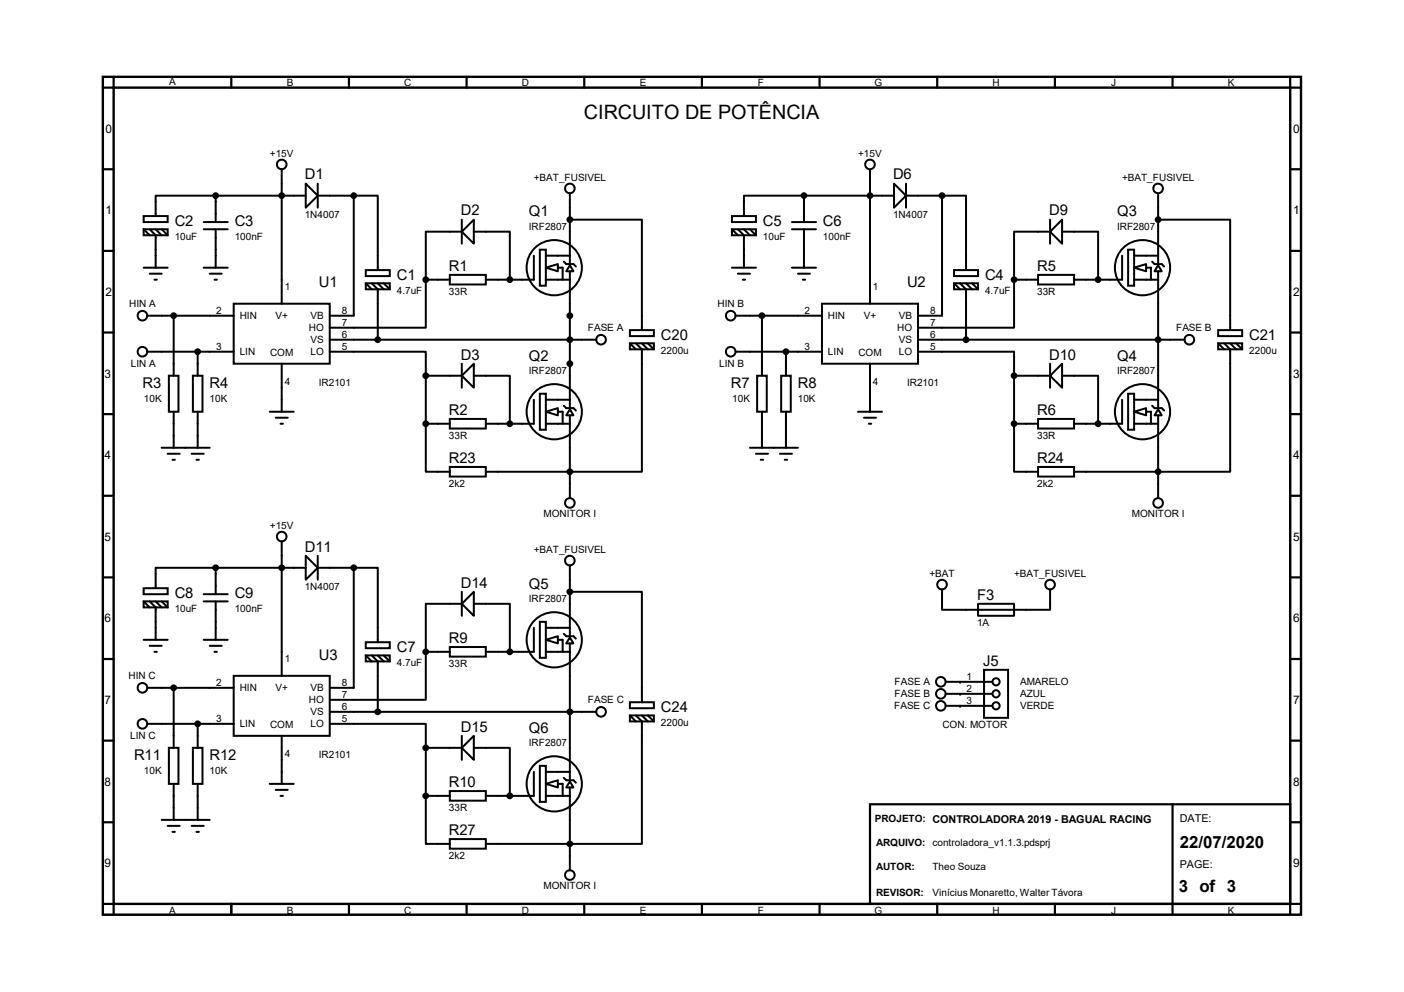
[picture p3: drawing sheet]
<svg xmlns="http://www.w3.org/2000/svg" width="297mm" height="210mm" viewBox="0 0 297 210" stroke-linecap="round" stroke-linejoin="round" font-family="sans-serif">
<path d="M21.8 16.3h253.4v177.2h-253.4zM24 18.5h249v172.8h-249z" fill="none" stroke="#000" stroke-width=".51"/>
<g fill="none" stroke="#000" stroke-width=".47">
<path d="M24 16.3v2.2h-2.2M48.9 16.3v2.2M73.8 16.3v2.2M98.7 16.3v2.2M123.6 16.3v2.2M148.5 16.3v2.2M173.4 16.3v2.2M198.3 16.3v2.2M223.2 16.3v2.2M248.1 16.3v2.2M273 16.3v2.2h2.2M21.8 35.8h2.2"/>
<path d="M273 35.8h2.2M21.8 53.1h2.2M273 53.1h2.2M21.8 70.4h2.2M273 70.4h2.2M21.8 87.6h2.2M273 87.6h2.2M21.8 104.9h2.2M273 104.9h2.2M21.8 122.2h2.2M21.8 139.4h2.2M273 122.2h2.2"/>
<path d="M273 139.4h2.2M21.8 156.7h2.2M273 156.7h2.2M21.8 174h2.2M184.1 170.2h88.9v21.1h-88.9zM248.1 170.2v23.3M273 174h2.2M21.8 191.3h2.2v2.2M48.9 191.3v2.2M73.8 191.3v2.2M98.7 191.3v2.2M123.6 191.3v2.2"/>
<path d="M148.5 191.3v2.2M173.4 191.3v2.2M198.3 191.3v2.2M223.2 191.3v2.2M275.2 191.3h-2.2v2.2"/>
</g>
<g fill="none" stroke="#000" stroke-width=".42">
<path d="M59.6 35.8v28.5M64.7 38.9l2.5 2.5-2.5 2.5zM67.2 38.9v5M184.1 35.8v28.5M189.1 38.9l2.6 2.5-2.6 2.5zM191.7 38.9v5M30.4 45.7h5.1v1.3h-5.1zM30.4 48.5h5.1v1.3h-5.1zM30.4 56.6h5.1M30.4 48.5l1.3 1.3M31.7 48.5l1.2 1.3v6.8M31.7 57.9h2.5"/>
<path d="M32.7 59.2h.5M32.9 48.5l1.3 1.3M34.2 48.5l1.3 1.3M43.1 56.6h5.1M43.1 48.5h5.1M43.1 47h5.1M44.4 57.9h2.5M45.4 59.2h.5M45.6 41.4h-12.7v4.3M45.6 41.4h19.1M45.6 41.4v5.6M45.6 48.5v8.1"/>
<path d="M67.2 41.4h7.6M74.8 41.4h5.1v15.7M74.8 41.4v25.4h-5M77.4 57.1h5.1v1.3h-5.1zM77.4 59.9h5.1v1.3h-5.1zM77.4 59.9l1.3 1.3M78.7 59.9l1.2 1.3v10.7M79.9 59.9l1.3 1.3M81.2 59.9l1.3 1.3M90.1 59.2v10.1h-20.3M90.1 59.2h5.1M95.2 58.2h7.6v2h-7.6z"/>
<path d="M97.7 49l2.5-2.5v5.1zM97.7 49h-7.6v10.2M97.7 46.5v5.1M100.2 49h7.7v10.2M112.9 54.1v5.1h-10.1M114.2 52.8h1.3v7.7h-1.3zM115.5 56.6l2.5-.7v1.5zM115.5 59.2h5.1M115.5 54.1h5.1M118 56.6h1v2.6M119.3 55.4l.5 .5h1.5l.5 .5M120.6 56.1l.7 1.3h-1.5z"/>
<path d="M120.6 46.5h15.2v23.3M120.6 40.9v10.7M120.6 51.8v4.1M120.6 57.4v24.6M154.9 45.7h5v1.3h-5zM154.9 48.5h5v1.3h-5zM154.9 56.6h5M154.9 48.5l1.2 1.3M156.1 48.5l1.3 1.3v6.8M156.1 57.9h2.6M157.1 59.2h.5M157.4 48.5l1.3 1.3"/>
<path d="M158.7 48.5l1.2 1.3M167.6 56.6h5M167.6 48.5h5M167.6 47h5M168.8 57.9h2.6M169.8 59.2h.5M170.1 41.4h-12.7v4.3M170.1 41.4h19M170.1 41.4v5.6M170.1 48.5v8.1M191.7 41.4h7.6M199.3 41.4h5.1v15.7"/>
<path d="M199.3 41.4v25.4h-5.1M201.8 57.1h5.1v1.3h-5.1zM201.8 59.9h5.1v1.3h-5.1zM201.8 59.9l1.3 1.3M203.1 59.9l1.3 1.3v10.7M204.4 59.9l1.3 1.3M205.7 59.9l1.2 1.3M214.5 59.2v10.1h-20.3M214.5 59.2h5.1M219.6 58.2h7.6v2h-7.6zM222.2 49l2.5-2.5v5.1zM222.2 49h-7.7v10.2"/>
<path d="M222.2 46.5v5.1M224.7 49h7.6v10.2M237.4 54.1v5.1h-10.2M238.7 52.8h1.2v7.7h-1.2zM239.9 56.6l2.6-.7v1.5zM239.9 59.2h5.1M239.9 54.1h5.1M242.5 56.6h1v2.6M243.8 55.4l.5 .5h1.5l.5 .5M245 56.1l.8 1.3h-1.5zM245 46.5h15.3v23.3M245 40.9v10.7"/>
<path d="M245 51.8v4.1M245 57.4v24.6M31.2 66.8h18.2M31.2 74.4h18.2M35.7 79.5h2.1v7.6h-2.1zM36.7 66.8v12.7M40.8 79.5h2v7.6h-2zM41.8 74.4v5.1M49.4 64.3h20.4v12.7h-20.4zM59.6 77v10.1M69.8 74.4h20.3v5.1M69.8 71.9h56.3"/>
<path d="M90.1 79.5h7.6M90.1 79.5v10.2M97.7 79.5l2.5-2.5v5zM97.7 77v5M100.2 79.5h7.7v10.2M133.3 69.8h5v1.3h-5zM133.3 72.6h5v1.3h-5zM133.3 72.6l1.2 1.3M134.5 72.6l1.3 1.3v25.9h-33M135.8 72.6l1.3 1.3M137.1 72.6l1.2 1.3M155.6 66.8h18.3"/>
<path d="M155.6 74.4h18.3M160.2 79.5h2v7.6h-2zM161.2 66.8v12.7M165.3 79.5h2v7.6h-2zM166.3 74.4v5.1M173.9 64.3h20.3v12.7h-20.3zM184.1 77v10.1M194.2 74.4h20.3v5.1M194.2 71.9h56.4M214.5 79.5h7.7M214.5 79.5v10.2M222.2 79.5l2.5-2.5v5z"/>
<path d="M222.2 77v5M224.7 79.5h7.6v10.2M257.7 69.8h5.1v1.3h-5.1zM257.7 72.6h5.1v1.3h-5.1zM257.7 72.6l1.3 1.3M259 72.6l1.3 1.3v25.9h-33.1M260.3 72.6l1.2 1.3M261.5 72.6l1.3 1.3M34.2 94.7h10.2M35.5 96h2.5M36.5 97.3h.5M36.7 87.1v7.6"/>
<path d="M40.6 96h2.5M41.6 97.3h.5M41.8 87.1v7.6M57.1 87.1h5M58.3 88.4h2.6M59.3 89.7h.6M90.1 89.7v10.1h5.1M90.1 89.7h5.1M95.2 88.6h7.6v2.1h-7.6zM95.2 98.8h7.6v2h-7.6zM112.9 84.6v5.1h-10.1M114.2 83.3h1.3v7.6h-1.3z"/>
<path d="M115.5 87.1l2.5-.7v1.5zM115.5 89.7h5.1M115.5 84.6h5.1M118 87.1h1v2.6M119.3 85.9l.5 .5h1.5l.5 .5M120.6 86.6l.7 1.3h-1.5zM120.6 82.3v4.1M120.6 87.9v17.5M158.7 94.7h10.1M159.9 96h2.6M160.9 97.3h.6M161.2 87.1v7.6"/>
<path d="M165 96h2.6M166 97.3h.5M166.3 87.1v7.6M181.5 87.1h5.1M182.8 88.4h2.5M183.8 89.7h.5M214.5 89.7v10.1h5.1M214.5 89.7h5.1M219.6 88.6h7.6v2.1h-7.6zM219.6 98.8h7.6v2h-7.6zM237.4 84.6v5.1h-10.2M238.7 83.3h1.2v7.6h-1.2z"/>
<path d="M239.9 87.1l2.6-.7v1.5zM239.9 89.7h5.1M239.9 84.6h5.1M242.5 87.1h1v2.6M243.8 85.9l.5 .5h1.5l.5 .5M245 86.6l.8 1.3h-1.5zM245 82.3v4.1M245 87.9v17.5M59.6 114.6v28.4M64.7 117.6l2.5 2.5-2.5 2.6zM67.2 117.6v5.1M120.6 119.6v10.7"/>
<path d="M30.4 124.5h5.1v1.2h-5.1zM30.4 127.3h5.1v1.2h-5.1zM30.4 135.4h5.1M30.4 127.3l1.3 1.2M31.7 127.3l1.2 1.2v6.9M31.7 136.7h2.5M32.7 137.9h.5M32.9 127.3l1.3 1.2M34.2 127.3l1.3 1.2M43.1 135.4h5.1M43.1 127.3h5.1M43.1 125.7h5.1"/>
<path d="M44.4 136.7h2.5M45.4 137.9h.5M45.6 120.1h-12.7v4.4M45.6 120.1v5.6M45.6 127.3v8.1M45.6 120.1h19.1M67.2 120.1h7.6M74.8 120.1h5.1v15.8M74.8 120.1v25.4h-5M77.4 135.9h5.1v1.3h-5.1zM77.4 138.7h5.1v1.3h-5.1zM77.4 138.7l1.3 1.3"/>
<path d="M78.7 138.7l1.2 1.3v10.6M79.9 138.7l1.3 1.3M81.2 138.7l1.3 1.3M90.1 137.9v10.2h-20.3M90.1 137.9h5.1M95.2 136.9h7.6v2h-7.6zM97.7 127.8l2.5-2.6v5.1zM97.7 127.8h-7.6v10.1M97.7 125.2v5.1M100.2 127.8h7.7v10.1M112.9 132.8v5.1h-10.1M114.2 131.6h1.3v7.6h-1.3z"/>
<path d="M115.5 135.4l2.5-.8v1.5zM115.5 137.9h5.1M115.5 132.8h5.1M118 135.4h1v2.5M119.3 134.1l.5 .5h1.5l.5 .5M120.6 134.9l.7 1.2h-1.5zM120.6 125.2h15.2v23.4M120.6 130.6v4M120.6 136.1v24.7M199.3 124.7v4.3h22.9v-4.3M206.9 127.8h7.6v2.5h-7.6zM31.2 153.2h18.2"/>
<path d="M31.2 145.5h18.2M35.7 158.2h2.1v7.7h-2.1zM36.7 145.5v12.7M40.8 158.2h2v7.7h-2zM41.8 153.2v5M49.4 143h20.4v12.7h-20.4zM59.6 155.7v10.2M69.8 153.2h20.3v5M69.8 150.6h56.3M90.1 158.2h7.6M90.1 158.2v10.2M97.7 158.2l2.5-2.5v5.1z"/>
<path d="M97.7 155.7v5.1M100.2 158.2h7.7v10.2M133.3 148.6h5v1.3h-5zM133.3 151.4h5v1.3h-5zM133.3 151.4l1.2 1.3M134.5 151.4l1.3 1.3v25.9h-33M135.8 151.4l1.3 1.3M137.1 151.4l1.2 1.3M200.1 144.3h9.9M200.1 146.8h9.9M200.1 149.4h9.9M208.2 141.7h5.1v10.2h-5.1z"/>
<path d="M34.2 173.5h10.2M35.5 174.8h2.5M36.5 176h.5M36.7 165.9v7.6M40.6 174.8h2.5M41.6 176h.5M41.8 165.9v7.6M57.1 165.9h5M58.3 167.1h2.6M59.3 168.4h.6M90.1 168.4v10.2h5.1M90.1 168.4h5.1"/>
<path d="M95.2 167.4h7.6v2h-7.6zM95.2 177.5h7.6v2.1h-7.6zM112.9 163.3v5.1h-10.1M114.2 162.1h1.3v7.6h-1.3zM115.5 165.9l2.5-.8v1.5zM115.5 168.4h5.1M115.5 163.3h5.1M118 165.9h1v2.5M119.3 164.6l.5 .5h1.5l.5 .5M120.6 165.4l.7 1.2h-1.5zM120.6 161v4.1M120.6 166.6v17.5"/>
<circle cx="59.6" cy="34.8" r="1.02"/>
<circle cx="120.6" cy="39.9" r="1.02"/>
<circle cx="184.1" cy="34.8" r="1.02"/>
<circle cx="245" cy="39.9" r="1.02"/>
<circle cx="45.6" cy="41.4" r=".51"/>
<circle cx="59.6" cy="41.4" r=".51"/>
<circle cx="74.8" cy="41.4" r=".51"/>
<circle cx="90.1" cy="59.2" r=".51"/>
<circle cx="107.9" cy="59.2" r=".51"/>
<circle cx="117.3" cy="56.6" r="5.8"/>
<circle cx="120.6" cy="46.5" r=".51"/>
<circle cx="170.1" cy="41.4" r=".51"/>
<circle cx="184.1" cy="41.4" r=".51"/>
<circle cx="199.3" cy="41.4" r=".51"/>
<circle cx="214.5" cy="59.2" r=".51"/>
<circle cx="232.3" cy="59.2" r=".51"/>
<circle cx="241.7" cy="56.6" r="5.8"/>
<circle cx="245" cy="46.5" r=".51"/>
<circle cx="30.1" cy="74.4" r="1.02"/>
<circle cx="30.1" cy="66.8" r="1.02"/>
<circle cx="36.7" cy="66.8" r=".51"/>
<circle cx="41.8" cy="74.4" r=".51"/>
<circle cx="79.9" cy="71.9" r=".51"/>
<circle cx="90.1" cy="79.5" r=".51"/>
<circle cx="120.6" cy="71.9" r=".51"/>
<circle cx="120.6" cy="77" r=".51"/>
<circle cx="120.6" cy="66.8" r=".51"/>
<circle cx="127.2" cy="71.9" r="1.02"/>
<circle cx="154.6" cy="66.8" r="1.02"/>
<circle cx="154.6" cy="74.4" r="1.02"/>
<circle cx="161.2" cy="66.8" r=".51"/>
<circle cx="166.3" cy="74.4" r=".51"/>
<circle cx="204.4" cy="71.9" r=".51"/>
<circle cx="214.5" cy="79.5" r=".51"/>
<circle cx="245" cy="71.9" r=".51"/>
<circle cx="251.6" cy="71.9" r="1.02"/>
<circle cx="90.1" cy="89.7" r=".51"/>
<circle cx="107.9" cy="89.7" r=".51"/>
<circle cx="117.3" cy="87.1" r="5.8"/>
<circle cx="120.6" cy="99.8" r=".51"/>
<circle cx="214.5" cy="89.7" r=".51"/>
<circle cx="232.3" cy="89.7" r=".51"/>
<circle cx="241.7" cy="87.1" r="5.8"/>
<circle cx="245" cy="99.8" r=".51"/>
<circle cx="59.6" cy="113.5" r="1.02"/>
<circle cx="120.6" cy="106.4" r="1.02"/>
<circle cx="120.6" cy="118.6" r="1.02"/>
<circle cx="245" cy="106.4" r="1.02"/>
<circle cx="45.6" cy="120.1" r=".51"/>
<circle cx="59.6" cy="120.1" r=".51"/>
<circle cx="74.8" cy="120.1" r=".51"/>
<circle cx="90.1" cy="137.9" r=".51"/>
<circle cx="107.9" cy="137.9" r=".51"/>
<circle cx="117.3" cy="135.4" r="5.8"/>
<circle cx="120.6" cy="125.2" r=".51"/>
<circle cx="199.3" cy="123.7" r="1.02"/>
<circle cx="222.2" cy="123.7" r="1.02"/>
<circle cx="30.1" cy="153.2" r="1.02"/>
<circle cx="30.1" cy="145.5" r="1.02"/>
<circle cx="36.7" cy="145.5" r=".51"/>
<circle cx="41.8" cy="153.2" r=".51"/>
<circle cx="79.9" cy="150.6" r=".51"/>
<circle cx="90.1" cy="158.2" r=".51"/>
<circle cx="120.6" cy="150.6" r=".51"/>
<circle cx="127.2" cy="150.6" r="1.02"/>
<circle cx="199" cy="144.3" r="1.02"/>
<circle cx="199" cy="146.8" r="1.02"/>
<circle cx="199" cy="149.4" r="1.02"/>
<circle cx="210.7" cy="146.8" r=".76"/>
<circle cx="210.7" cy="144.3" r=".76"/>
<circle cx="210.7" cy="149.3" r=".76"/>
<circle cx="90.1" cy="168.4" r=".51"/>
<circle cx="107.9" cy="168.4" r=".51"/>
<circle cx="117.3" cy="165.9" r="5.8"/>
<circle cx="120.6" cy="178.6" r=".51"/>
<circle cx="120.6" cy="185.2" r="1.02"/>
</g>
<g fill="#000">
<circle cx="45.6" cy="41.4" r=".51"/>
<circle cx="59.6" cy="41.4" r=".51"/>
<circle cx="74.8" cy="41.4" r=".51"/>
<circle cx="90.1" cy="59.2" r=".51"/>
<circle cx="107.9" cy="59.2" r=".51"/>
<circle cx="107.9" cy="59.2" r=".21"/>
<circle cx="120.6" cy="46.5" r=".51"/>
<circle cx="170.1" cy="41.4" r=".51"/>
<circle cx="184.1" cy="41.4" r=".51"/>
<circle cx="199.3" cy="41.4" r=".51"/>
<circle cx="214.5" cy="59.2" r=".51"/>
<circle cx="232.3" cy="59.2" r=".51"/>
<circle cx="232.3" cy="59.2" r=".21"/>
<circle cx="245" cy="46.5" r=".51"/>
<circle cx="36.7" cy="66.8" r=".51"/>
<circle cx="41.8" cy="74.4" r=".51"/>
<circle cx="79.9" cy="71.9" r=".51"/>
<circle cx="90.1" cy="79.5" r=".51"/>
<circle cx="120.6" cy="71.9" r=".51"/>
<circle cx="120.6" cy="77" r=".51"/>
<circle cx="120.6" cy="66.8" r=".51"/>
<circle cx="161.2" cy="66.8" r=".51"/>
<circle cx="166.3" cy="74.4" r=".51"/>
<circle cx="204.4" cy="71.9" r=".51"/>
<circle cx="214.5" cy="79.5" r=".51"/>
<circle cx="245" cy="71.9" r=".51"/>
<circle cx="90.1" cy="89.7" r=".51"/>
<circle cx="107.9" cy="89.7" r=".51"/>
<circle cx="107.9" cy="89.7" r=".21"/>
<circle cx="120.6" cy="99.8" r=".51"/>
<circle cx="214.5" cy="89.7" r=".51"/>
<circle cx="232.3" cy="89.7" r=".51"/>
<circle cx="232.3" cy="89.7" r=".21"/>
<circle cx="245" cy="99.8" r=".51"/>
<circle cx="45.6" cy="120.1" r=".51"/>
<circle cx="59.6" cy="120.1" r=".51"/>
<circle cx="74.8" cy="120.1" r=".51"/>
<circle cx="90.1" cy="137.9" r=".51"/>
<circle cx="107.9" cy="137.9" r=".51"/>
<circle cx="107.9" cy="137.9" r=".21"/>
<circle cx="120.6" cy="125.2" r=".51"/>
<circle cx="36.7" cy="145.5" r=".51"/>
<circle cx="41.8" cy="153.2" r=".51"/>
<circle cx="79.9" cy="150.6" r=".51"/>
<circle cx="90.1" cy="158.2" r=".51"/>
<circle cx="120.6" cy="150.6" r=".51"/>
<circle cx="203.1" cy="144.3" r=".21"/>
<circle cx="203.1" cy="146.8" r=".21"/>
<circle cx="203.1" cy="149.4" r=".21"/>
<circle cx="90.1" cy="168.4" r=".51"/>
<circle cx="107.9" cy="168.4" r=".51"/>
<circle cx="107.9" cy="168.4" r=".21"/>
<circle cx="120.6" cy="178.6" r=".51"/>
</g>
<text font-size="4.2" x="123.5" y="25.1">CIRCUITO DE POTÊNCIA</text>
<g font-size="3.6">
<text x="249.6" y="179.4">22/07/2020</text>
<text x="249.4" y="188.8">3 of 3</text>
</g>
<g font-size="3.1">
<text x="64.5" y="38">D1</text>
<text x="188.9" y="38">D6</text>
<text x="37" y="47.8">C2</text>
<text x="49.7" y="47.8">C3</text>
<text x="97.5" y="45.6">D2</text>
<text x="111.9" y="45.8">Q1</text>
<text x="161.4" y="47.8">C5</text>
<text x="174.1" y="47.8">C6</text>
<text x="222" y="45.6">D9</text>
<text x="236.3" y="45.8">Q3</text>
<text x="83.9" y="59.3">C1</text>
<text x="95" y="57.3">R1</text>
<text x="208.4" y="59.3">C4</text>
<text x="219.4" y="57.3">R5</text>
<text x="67.4" y="60.8">U1</text>
<text x="191.9" y="60.8">U2</text>
<text x="139.8" y="72">C20</text>
<text x="264.3" y="72">C21</text>
<text x="97.5" y="76.1">D3</text>
<text x="111.9" y="76.3">Q2</text>
<text x="222" y="76.1">D10</text>
<text x="236.3" y="76.3">Q4</text>
<text x="30.1" y="82.1">R3</text>
<text x="44.3" y="82.1">R4</text>
<text x="154.6" y="82.1">R7</text>
<text x="168.8" y="82.1">R8</text>
<text x="95" y="87.8">R2</text>
<text x="219.4" y="87.8">R6</text>
<text x="95" y="97.9">R23</text>
<text x="219.4" y="97.9">R24</text>
<text x="64.5" y="116.7">D11</text>
<text x="97.5" y="124.3">D14</text>
<text x="111.9" y="124.5">Q5</text>
<text x="37" y="126.6">C8</text>
<text x="49.7" y="126.6">C9</text>
<text x="206.7" y="126.9">F3</text>
<text x="95" y="136">R9</text>
<text x="67.4" y="139.6">U3</text>
<text x="83.9" y="138">C7</text>
<text x="208" y="140.8">J5</text>
<text x="97.5" y="154.8">D15</text>
<text x="111.9" y="155">Q6</text>
<text x="139.8" y="150.7">C24</text>
<text x="28.4" y="160.9">R11</text>
<text x="44.3" y="160.9">R12</text>
<text x="95" y="166.5">R10</text>
<text x="95" y="176.7">R27</text>
</g>
<g font-size="2.5">
<text x="22.3" y="28.1">0</text>
<text x="273.6" y="28.1">0</text>
<text x="22.3" y="45.3">1</text>
<text x="273.6" y="45.3">1</text>
<text x="22.3" y="62.6">2</text>
<text x="273.6" y="62.6">2</text>
<text x="22.1" y="79.9">3</text>
<text x="273.6" y="79.9">3</text>
<text x="22.1" y="97.2">4</text>
<text x="273.6" y="97.2">4</text>
<text x="22.1" y="114.4">5</text>
<text x="273.6" y="114.4">5</text>
<text x="22.1" y="131.7">6</text>
<text x="273.6" y="131.7">6</text>
<text x="22.1" y="149">7</text>
<text x="273.6" y="149">7</text>
<text x="22.1" y="166.2">8</text>
<text x="273.6" y="166.2">8</text>
<text x="22.1" y="183.5">9</text>
<text x="273.6" y="183.5">9</text>
</g>
<g font-size="2.3">
<text x="249.6" y="174">DATE:</text>
<text x="249.6" y="183.6">PAGE:</text>
</g>
<g font-size="2.1">
<text x="35.8" y="18">A</text>
<text x="60.7" y="18.3">B</text>
<text x="85.5" y="18.3">C</text>
<text x="110.4" y="18.3">D</text>
<text x="135.3" y="18.3">E</text>
<text x="160.3" y="18.3">F</text>
<text x="185" y="18.3">G</text>
<text x="210" y="18.3">H</text>
<text x="235.1" y="18.3">J</text>
<text x="259.8" y="18.3">K</text>
<text x="57.1" y="33.3">+15V</text>
<text x="181.6" y="33.3">+15V</text>
<text x="112.9" y="38.4">+BAT_FUSIVEL</text>
<text x="237.4" y="38.4">+BAT_FUSIVEL</text>
<text x="64.5" y="46.1">1N4007</text>
<text x="188.9" y="46.1">1N4007</text>
<text x="37" y="50.8">10uF</text>
<text x="49.7" y="50.8">100nF</text>
<text x="111.9" y="48.7">IRF2807</text>
<text x="161.4" y="50.8">10uF</text>
<text x="174.1" y="50.8">100nF</text>
<text x="236.3" y="48.7">IRF2807</text>
<text x="27.3" y="65">HIN A</text>
<text x="60.2" y="61.3">1</text>
<text x="83.9" y="62.2">4.7uF</text>
<text x="95" y="62.4">33R</text>
<text x="151.8" y="65">HIN B</text>
<text x="184.7" y="61.3">1</text>
<text x="208.4" y="62.2">4.7uF</text>
<text x="219.4" y="62.4">33R</text>
<text x="45.7" y="66.4">2</text>
<text x="50.7" y="67.6">HIN</text>
<text x="58.3" y="67.5">V+</text>
<text x="65.4" y="70.1">HO</text>
<text x="65.7" y="67.6">VB</text>
<text x="72.3" y="66.4">8</text>
<text x="72.3" y="71.5">6</text>
<text x="72.3" y="69">7</text>
<text x="124.4" y="70.1">FASE A</text>
<text x="170.2" y="66.4">2</text>
<text x="175.2" y="67.6">HIN</text>
<text x="182.7" y="67.5">V+</text>
<text x="189.8" y="70.1">HO</text>
<text x="190.2" y="67.6">VB</text>
<text x="196.8" y="69">7</text>
<text x="196.8" y="66.4">8</text>
<text x="196.8" y="71.5">6</text>
<text x="248.8" y="70.1">FASE B</text>
<text x="27.7" y="77.7">LIN A</text>
<text x="45.7" y="74">3</text>
<text x="50.7" y="75.2">LIN</text>
<text x="57.1" y="75.3">COM</text>
<text x="65.7" y="72.6">VS</text>
<text x="65.7" y="75.2">LO</text>
<text x="72.3" y="74">5</text>
<text x="139.8" y="74.9">2200u</text>
<text x="152.1" y="77.7">LIN B</text>
<text x="170.2" y="74">3</text>
<text x="175.2" y="75.2">LIN</text>
<text x="181.6" y="75.3">COM</text>
<text x="190.2" y="72.6">VS</text>
<text x="190.2" y="75.2">LO</text>
<text x="196.8" y="74">5</text>
<text x="264.3" y="74.9">2200u</text>
<text x="60.2" y="81.4">4</text>
<text x="67.4" y="81.7">IR2101</text>
<text x="111.9" y="79.2">IRF2807</text>
<text x="184.7" y="81.4">4</text>
<text x="191.9" y="81.7">IR2101</text>
<text x="236.3" y="79.2">IRF2807</text>
<text x="30.4" y="85">10K</text>
<text x="44.3" y="85">10K</text>
<text x="154.9" y="85">10K</text>
<text x="168.8" y="85">10K</text>
<text x="95" y="92.8">33R</text>
<text x="219.4" y="92.8">33R</text>
<text x="95" y="103">2k2</text>
<text x="219.4" y="103">2k2</text>
<text x="57.1" y="112">+15V</text>
<text x="115" y="109.5">MONITOR I</text>
<text x="239.5" y="109.5">MONITOR I</text>
<text x="112.9" y="117.1">+BAT_FUSIVEL</text>
<text x="64.5" y="124.8">1N4007</text>
<text x="196.6" y="122.2">+BAT</text>
<text x="214.5" y="122.2">+BAT_FUSIVEL</text>
<text x="37" y="129.5">10uF</text>
<text x="49.7" y="129.5">100nF</text>
<text x="111.9" y="127.5">IRF2807</text>
<text x="206.7" y="132.5">1A</text>
<text x="27.2" y="143.8">HIN C</text>
<text x="60.2" y="140.1">1</text>
<text x="83.9" y="140.9">4.7uF</text>
<text x="95" y="141.1">33R</text>
<text x="204.5" y="143.9">1</text>
<text x="45.7" y="145.2">2</text>
<text x="50.7" y="146.3">HIN</text>
<text x="58.3" y="146.2">V+</text>
<text x="65.4" y="148.8">HO</text>
<text x="65.7" y="146.3">VB</text>
<text x="72.3" y="145.2">8</text>
<text x="72.3" y="147.7">7</text>
<text x="124.4" y="148.8">FASE C</text>
<text x="189.3" y="145">FASE A</text>
<text x="189.3" y="147.6">FASE B</text>
<text x="204.5" y="146.4">2</text>
<text x="204.5" y="149">3</text>
<text x="215.8" y="145">AMARELO</text>
<text x="215.8" y="147.6">AZUL</text>
<text x="45.7" y="152.8">3</text>
<text x="50.7" y="153.9">LIN</text>
<text x="57.1" y="154.1">COM</text>
<text x="65.7" y="151.4">VS</text>
<text x="65.7" y="153.9">LO</text>
<text x="72.3" y="150.2">6</text>
<text x="72.3" y="152.8">5</text>
<text x="139.8" y="153.6">2200u</text>
<text x="189.2" y="150.1">FASE C</text>
<text x="199.4" y="154.1">CON. MOTOR</text>
<text x="215.8" y="150.1">VERDE</text>
<text x="27.6" y="156.5">LIN C</text>
<text x="60.2" y="160.2">4</text>
<text x="67.4" y="160.4">IR2101</text>
<text x="111.9" y="157.9">IRF2807</text>
<text x="30.4" y="163.8">10K</text>
<text x="44.3" y="163.8">10K</text>
<text x="95" y="171.6">33R</text>
<text x="185.1" y="174">PROJETO: CONTROLADORA 2019 - BAGUAL RACING</text>
<text x="185.3" y="179.1">ARQUIVO: controladora_v1.1.3.pdsprj</text>
<text x="95" y="181.7">2k2</text>
<text x="185.3" y="184.2">AUTOR:</text>
<text x="197.3" y="184.1">Theo Souza</text>
<text x="115" y="188.2">MONITOR I</text>
<text x="185.3" y="189.5">REVISOR:</text>
<text x="197.3" y="189.5">Vinícius Monaretto, Walter Távora</text>
<text x="35.8" y="193.3">A</text>
<text x="60.7" y="193.3">B</text>
<text x="85.5" y="193.3">C</text>
<text x="110.4" y="193.3">D</text>
<text x="135.3" y="193.3">E</text>
<text x="160.3" y="193.3">F</text>
<text x="185" y="193.3">G</text>
<text x="210" y="193.3">H</text>
<text x="235.1" y="193.3">J</text>
<text x="259.8" y="193.3">K</text>
</g>
</svg>
